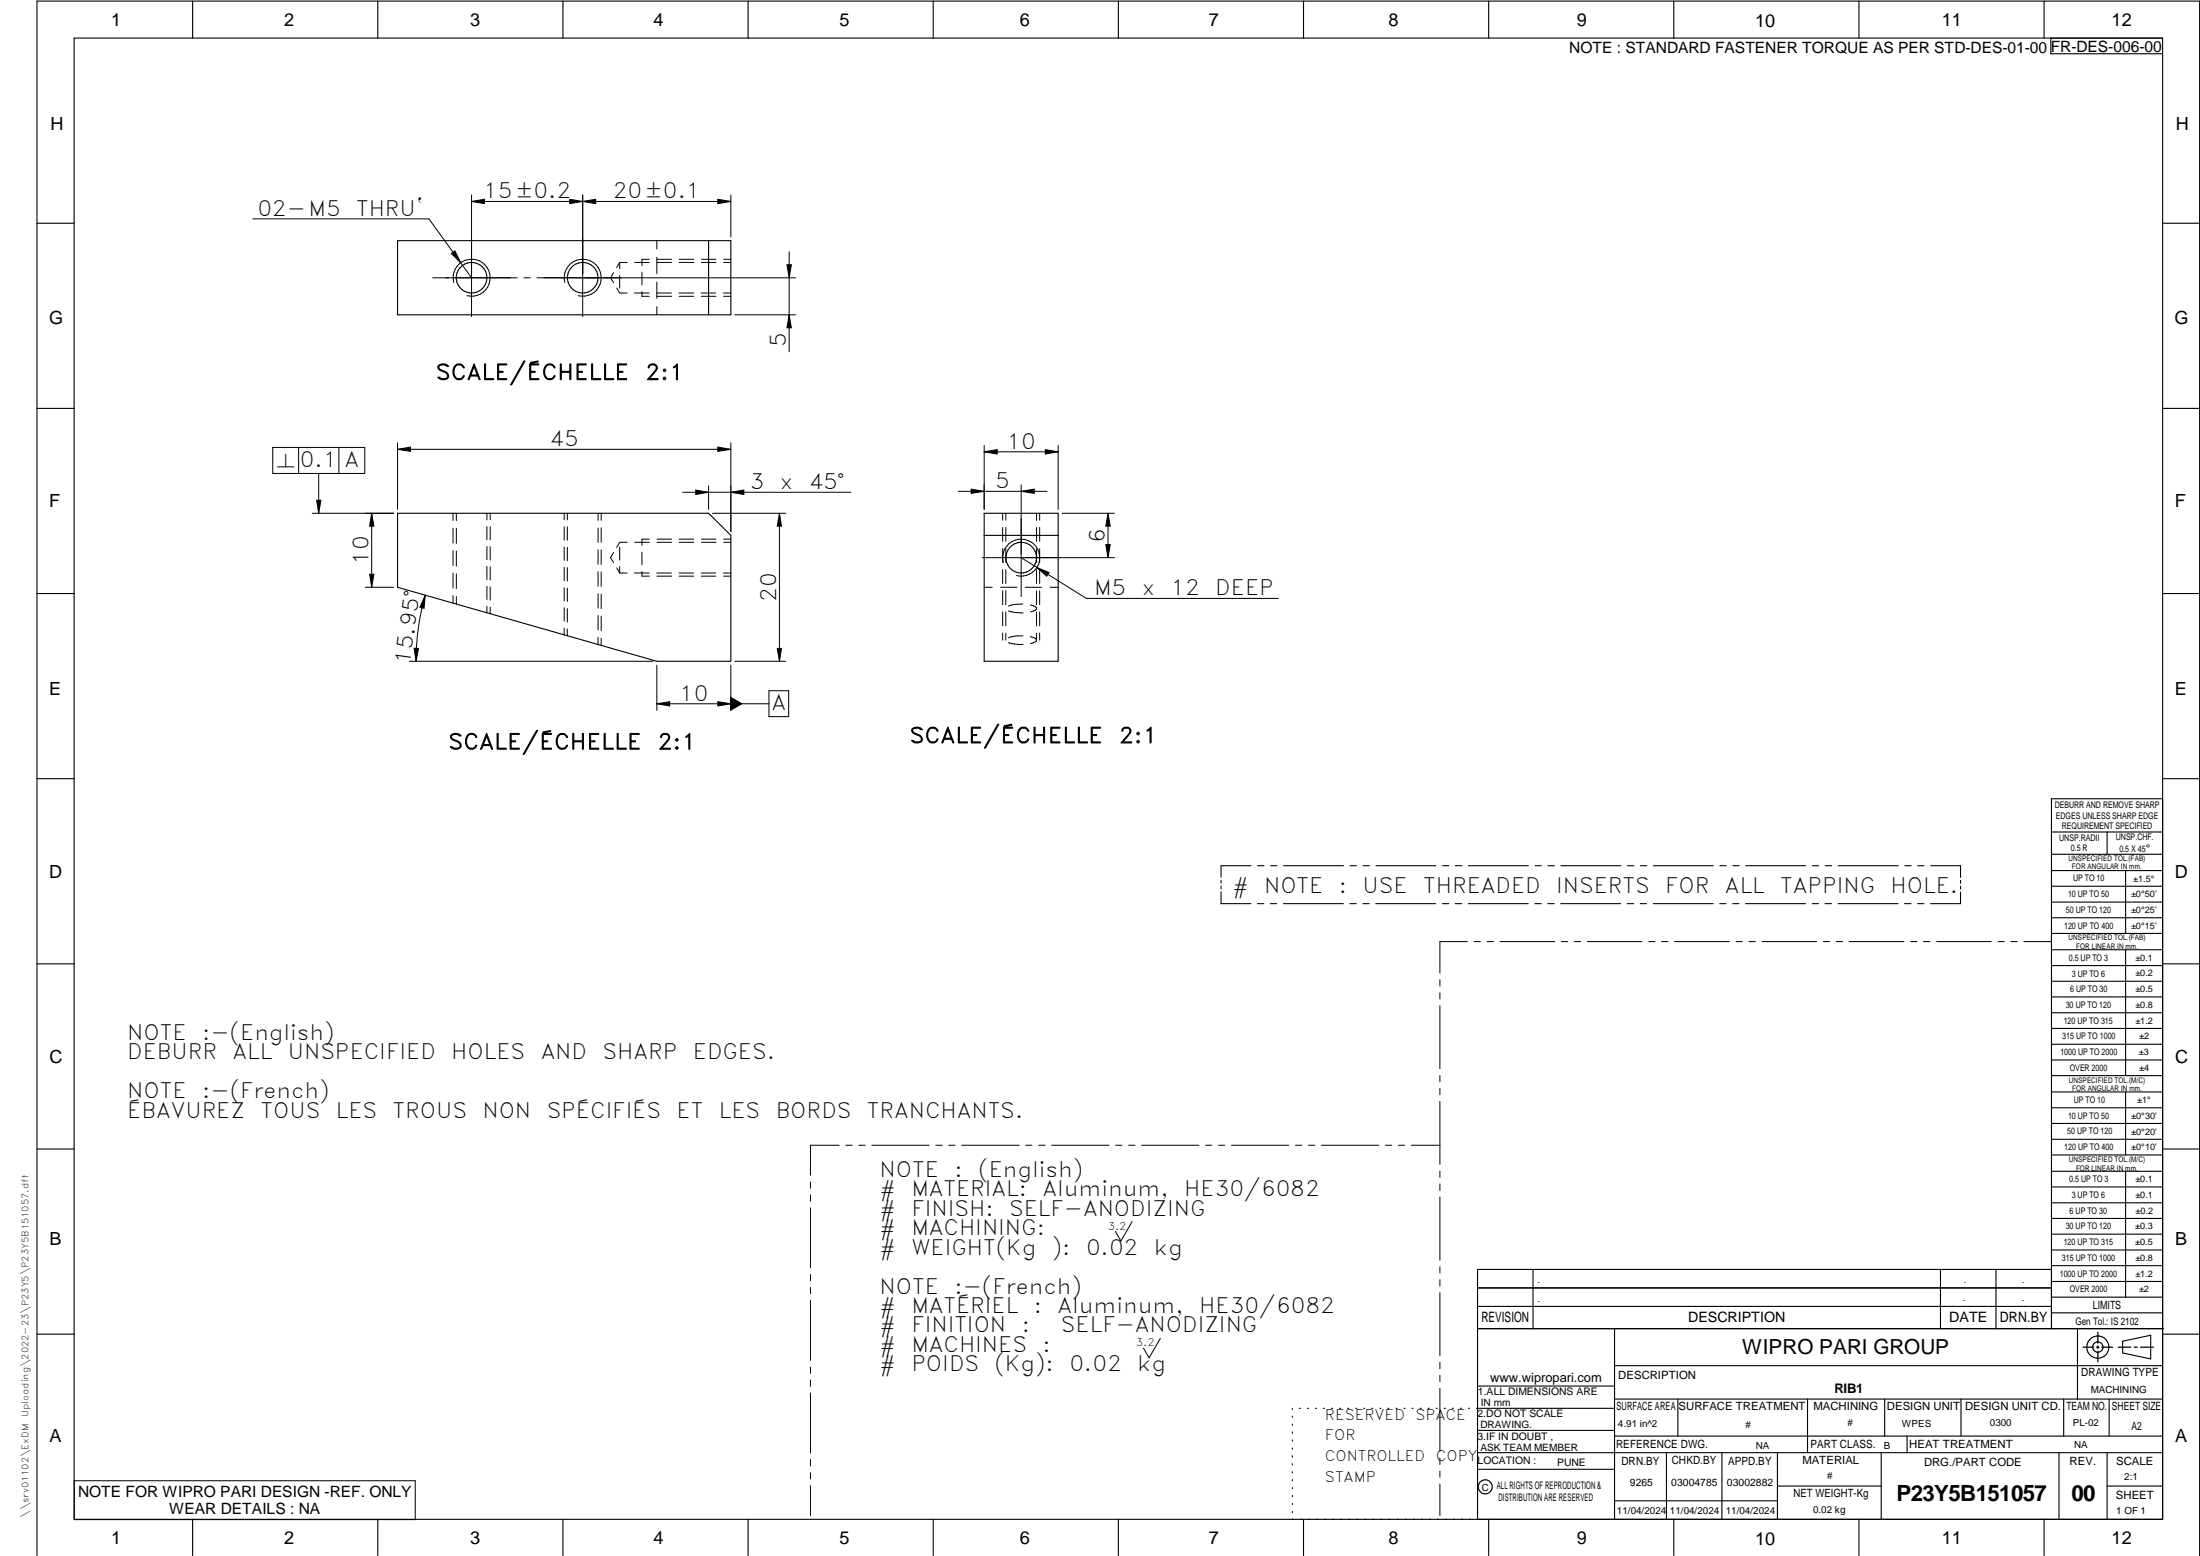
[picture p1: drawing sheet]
<svg xmlns="http://www.w3.org/2000/svg" width="594mm" height="420mm" viewBox="0 0 594 420" stroke-linecap="round" stroke-linejoin="round" font-family="sans-serif">
<g fill="none" stroke="#000" stroke-width=".3">
<path d="M20 10.3h564v400h-564zM52 .3v10M102 .3v10M152 .3v10M202 .3v10M252 .3v10M302 .3v10M352 .3v10M402 .3v10M452 .3v10M502 .3v10M552 .3v10"/>
<path d="M553.8 10.3v4.2h30.2M10 60.3h10M107.4 65h90v20h-90zM191.3 65v20M584 60.3h10M10 110.3h10M584 110.3h10M107.4 138.6h83.9l6.1 6v34h-20l-70-20zM265.8 138.6h19.9v40h-19.9zM265.8 144.6h19.9M10 160.3h10M584 160.3h10"/>
<path d="M10 210.3h10M584 215.7h-30v143.1M584 210.3h10M329.7 237.7v.8M329.7 239.3v.7M337.8 233.8h-8.1v3.1M339.6 233.8h1.7M343.1 233.8h1.7M346.6 233.8h16.2M364.6 233.8h1.7M368.1 233.8h1.7M371.6 233.8h16.1"/>
<path d="M389.5 233.8h1.7M393 233.8h1.8M396.5 233.8h16.2M414.5 233.8h1.7M418 233.8h1.7M421.5 233.8h16.2M439.5 233.8h1.7M443 233.8h1.7M446.5 233.8h16.2M464.4 233.8h1.7M467.9 233.8h1.7M471.4 233.8h16.2"/>
<path d="M489.4 233.8h1.7M492.9 233.8h1.7M496.4 233.8h16.2M514.3 233.8h1.8M517.9 233.8h1.7M521.4 233.8h8v3.1M529.4 237.7v.8M529.4 239.3v.8M554 224.7h30M554 230.7h30M554 235.1h30M554 239.3h30"/>
<path d="M569 224.7v6M574 235.1v17M329.7 240.8v3.2h8.1M339.5 244h1.8M343.1 244h1.7M346.6 244h16.1M364.5 244h1.7M368 244h1.7M371.5 244h16.2M389.5 244h1.7M393 244h1.7M396.5 244h16.2"/>
<path d="M414.5 244h1.7M418 244h1.7M421.5 244h16.1M439.4 244h1.7M442.9 244h1.7M446.4 244h16.2M464.4 244h1.7M467.9 244h1.7M471.4 244h16.1M489.4 244h1.7M492.8 244h1.8M496.4 244h16.1"/>
<path d="M514.3 244h1.7M517.8 244h1.7M529.4 240.9v3.1h-8.1M554 243.6h30M554 247.8h30M554 252.1h30M554 256.5h30M574 256.5v33.9M10 260.3h10M554 260.7h30M554 265h30M554 269.2h30"/>
<path d="M554 273.5h30M554 277.7h30M584 260.3h10M554 282h30M554 286.2h30M554 290.4h30M554 294.9h30M554 299.1h30M574 294.9v17M10 310.3h10M554 303.4h30M554 307.6h30"/>
<path d="M554 311.9h30M554 316.3h30M574 316.3v34M584 310.3h10M554 320.5h30M554 324.8h30M554 329h30M554 333.2h30M554 337.5h30M399 358.8h185.2M399 352.8h155M399 347.8h155"/>
<path d="M414 342.8v16M436 358.8v51.5M524 342.8v16M539 342.8v16M554 341.8h30M554 346h30M554 350.3h30M554 354.5h30M554 342.8h-155v67.5M561 358.8v19M10 360.3h10M399 374.3h37"/>
<path d="M436 377.8h148M453.1 377.8v10M488.1 377.8v14.5M508.9 377.8v10M529.5 377.8v10M557.3 377.8v10M569.5 377.8v10M573.2 362.2l7.6-1.6v6.3l-7.6-1.6zM584 368.8h-148M584 360.3h10M349 380.3v.3M349 382.4v.3"/>
<path d="M349 384.6v.3M349 386.7v.3M349 388.8v.3M349 391v.3M349 393.1v.3M349 395.3v.3M349 397.4v.3M349 399.5v.3M350.9 380.3h.2M353.1 380.3h.2M355.2 380.3h.3M357.4 380.3h.3"/>
<path d="M359.6 380.3h.3M361.7 380.3h.3M363.9 380.3h.3M366.1 380.3h.3M368.3 380.3h.2M370.4 380.3h.3M372.6 380.3h.3M374.8 380.3h.3M376.9 380.3h.4M379.1 380.3h.3M381.3 380.3h.3M383.4 380.3h.4"/>
<path d="M385.6 380.3h.3M387.8 380.3h.3M390 380.3h.3M392.2 380.3h.3M394.3 380.3h.3M396.5 380.3h.3M398.7 380.3h37.3M399 396.7h37M399 392.3h185M399 386.2h37M436 387.8h148M450 392.3v18"/>
<path d="M465 392.3v18M480 392.3v18M508 392.3v18M515 387.8v4.5M556 392.3v18M569 392.3v18M52 410.3v9.7M102 410.3v9.7M152 410.3v9.7M202 410.3v9.7M252 410.3v9.7M302 410.3v9.7"/>
<path d="M349 401.7v.3M349 403.8v.4M349 406v.3M349 408.1v.3M352 410.3v9.7M402 410.3v9.7M436 405.3h44M452 410.3v9.7M480 401.3h28M502 410.3v9.7M552 410.3v9.7M569 401.3h15"/>
<path d="M10 420v-419.7h584v419.7"/>
<circle cx="127.3" cy="75" r="4.1"/>
<circle cx="157.4" cy="75" r="4.1"/>
<circle cx="275.8" cy="150.6" r="4.1"/>
<circle cx="566.5" cy="363.7" r="1.39"/>
<circle cx="566.5" cy="363.8" r="3"/>
<circle cx="401.1" cy="401.5" r="1.9"/>
</g>
<g fill="none" stroke="#000" stroke-width=".27">
<path d="M68.3 59.1h47.5l11.5 15.9M127.3 52.7v32.8M127.3 54.4h70.1M127.3 54.4l3.5-.6v1.2zM153.8 53.8l7.1 1.2v-1.2l-7.1 1.2zM157.3 52.7v32.8M193.8 53.8l3.6 .6-3.6 .6zM197.4 52.7v11.3M116.8 75h22.9M121.9 68.5l.9-.7 1.6 3.2zM122.5 76.3a5 5 0 0 1 4.4-6.3 5 5 0 0 1 5.4 5.4 5 5 0 0 1-6.2 4.4M141.5 75h1.7"/>
<path d="M145 75h69.8M152.5 76.3a5 5 0 0 1 4.4-6.3 5 5 0 0 1 5.5 5.4 5 5 0 0 1-6.3 4.4M165.7 73.6l-.8 1.4 .8 1.3M166.5 77.8l.8 1.3h2M167.3 70.9l-.8 1.3M167.3 70.9h2.1M167.3 70.9v1.7M167.3 74.4v3.4M173.3 73.5v3.5M173.3 78.7v1.3h2M175.3 79.1h-3.9M175.3 70.9h-3.9"/>
<path d="M175.3 70h-2v1.7M177.4 65v2.2M177.4 69.5v4.4M177.4 76.2v4.4M177.4 79.1h3.9M177.4 70.9h3.9M177.4 70h3.9M183.3 79.1h4M183.4 70.9h4M183.4 70h4M189.4 79.1h3.9M189.4 70.9h3.9"/>
<path d="M189.4 70h3.9M195.4 79.1h2M195.4 70.9h2M195.4 70h2M212.5 71.5h1.2l-.6 3.5zM213.1 68v27M177.4 82.8v2.2M177.4 80h3.9M183.4 80h4M189.4 80h3.9M195.4 80h2M198.4 85h16.4"/>
<path d="M213.1 85l.6 3.5h-1.2zM107.4 119.5v18M197.4 119.5v24M73.7 120.8h24.8v7h-24.8zM80.6 120.8v7M84.3 138.6h22M85.5 135.1h1.1l-.5 3.5zM86.1 127.8v10.8M91.5 120.8v7M100.4 138.6v20M100.4 138.6l.6 3.5h-1.2zM107.4 121.3l3.5-.6v1.2z"/>
<path d="M107.4 121.3h90M122.3 138.6v1.9M123.2 138.6v2M131.5 138.6v1.8M132.4 138.6v1.7M152.4 138.6v1.8M153.2 138.6v1.8M161.5 138.6v1.9M162.3 138.6v1.9M184.4 132.9h45.4M187.9 132.3l3.4 .6-3.4 .6zM191.3 131.2v6.3"/>
<path d="M192.4 138.6h19.8M193.8 120.7l3.6 .6-3.6 .6zM197.4 132.9l3.5-.6v1.2zM210.5 138.6v40M210.5 138.6l.5 3.5h-1.1zM258.8 132.7h23.9M262.2 132.1l3.6 .6-3.6 .5zM265.8 120.3v17.2M265.8 122l3.5-.6v1.2zM265.8 122h19.9M270.8 138.6v1.9M271.6 138.6v1.9"/>
<path d="M275.8 132.7l3.5-.6v1.1zM275.8 130.9v30.2M279.9 138.6v1.9M280.7 138.6v1.9M282.3 121.4l3.4 .6-3.4 .6zM285.7 120.3v17.2M286.8 138.6h14.1M299.2 138.6l.6 3.5h-1.2zM299.2 138.6v12M98.6 158.6h7.7M99.8 155.1h1.2l-.6 3.5zM122.3 142.6v4"/>
<path d="M122.3 148.7v4M122.3 154.8v4M123.2 142.7v4M123.2 148.8v4.1M123.2 154.9v4.1M131.5 142.2v3.6M131.5 147.6v3.5M131.5 153v3.5M131.5 158.3v3.6M132.4 142.2v3.6M132.4 147.6v3.6M132.4 153v3.6"/>
<path d="M132.4 158.5v3.6M152.4 142.2v3.6M152.4 147.7v3.6M152.4 153.2v3.6M152.4 158.7v3.6M153.2 142.2v3.7M153.2 147.8v3.6M153.2 153.3v3.6M153.2 158.8v3.6M161.5 142.6v3.9M161.5 148.5v3.9M161.5 154.4v3.9"/>
<path d="M162.3 142.5v4M162.3 148.5v3.9M162.3 154.4v4M165.7 149.2l-.8 1.4 .8 1.3M166.5 153.3l.8 1.4M167.3 147.7v3.5M167.3 153v1.7M167.3 154.7h2M169.4 146.4h-2.1l-.8 1.4M171.4 154.7h3.9M171.4 146.4h3.9M173.3 154.3v1.3h2"/>
<path d="M173.3 149.1v3.4M175.3 145.6h-2v1.7M177.4 154.7h3.9M177.4 146.4h3.9M177.4 155.6h3.9M177.4 145.6h3.9M183.3 154.7h4M183.4 146.4h4M183.4 155.6h4M183.4 145.6h4M189.4 154.7h3.9M189.4 146.4h3.9"/>
<path d="M189.4 155.6h3.9M189.4 145.6h3.9M195.4 154.7h2M195.4 146.4h2M195.4 155.6h2M195.4 145.6h2M265.3 150.6h35.6M265.8 158.6h2.1M270.2 158.6h4.4M270.8 142.4v3.8M270.8 148.1v3.8M270.8 153.8v3.8"/>
<path d="M270.8 159.5v3.8M270.9 151.9a5 5 0 0 1 4.4-6.3 5 5 0 0 1 5.5 5.4 5 5 0 0 1-6.3 4.4M271.6 142.4v3.8M271.6 148.1v3.8M271.6 153.8v3.8M271.6 159.5v3.8M275.8 150.6l17.6 11h51.8M276.9 158.6h4.4M279.9 142.5v3.7M279.9 148.2v3.7M279.9 153.8v3.8M279.9 159.6v3.7"/>
<path d="M280 153.2l3.3 1.4-.6 1zM280.7 142.4v3.8M280.7 148.1v3.8M280.7 153.8v3.8M280.7 159.5v3.8M283.5 158.6h2.2M298.6 147.1h1.2l-.6 3.5zM110.6 178.6h65.7M111.8 175l1.2 .1-.7 3.5zM114.8 160.7a63.9 63.9 0 0 0-2.5 17.9M114.8 160.7l-.3 3.6-1.1-.3zM122.3 160.8v2.1"/>
<path d="M123.2 161.1v2M131.5 163.7v1.8M132.4 163.9v1.8M152.4 164.1v3.6M152.4 169.6v1.9M153.2 164.3v3.7M153.2 169.8v1.9M161.5 160.3v3.9M161.5 166.2v3.9M161.5 172.1v1.9M162.3 160.4v3.9M162.3 166.4v3.9"/>
<path d="M162.3 172.3v2M177.4 179.6v12.2M197.4 179.6v12.2M198.4 178.6h13.8M209.9 175.1h1.1l-.5 3.5zM270.8 165.2v3.8M270.8 170.9v1.9M271.6 165.2v3.8M271.6 170.9v1.9M272.4 173.5l1.5 .4 2.4 .1M272.4 165l1.5 .4 2.4 .1M276.2 171.7l-2.3 .1-1.6 .4"/>
<path d="M276.2 163.1l-2.3 .1-1.6 .5M278.3 171.9l.3 .1a1.45 1.45 0 0 1 1.3 .8M278.3 163.4h.3a1.09 1.09 0 0 1 1.2 1.1l-1.5 .7M279.9 172.8a1.67 1.67 0 0 1-1.6 1M279.9 165.3v3.7M279.9 171v1.8M280.7 165.2v3.8M280.7 170.9v1.9M177.4 190l3.4-.5v1.1zM177.4 190h30.2M193.8 189.5l3.6 .5-3.6 .6zM207.6 186.5h5.4v7h-5.4z"/>
<path d="M396.2 254.3h-7.4v8.5M398.1 254.3h1.6M401.5 254.3h1.8M405 254.3h14.8M421.6 254.3h1.7M425.1 254.3h1.7M428.6 254.3h14.8M445.2 254.3h1.7M448.7 254.3h1.7M452.2 254.3h14.8M468.8 254.3h1.7M472.3 254.3h1.7"/>
<path d="M475.8 254.3h14.8M492.4 254.3h1.7M495.8 254.3h1.8M499.4 254.3h14.7M516 254.3h1.6M519.4 254.3h1.8M522.9 254.3h14.8M539.5 254.3h1.7M543 254.3h1.7M546.5 254.3h7.4M388.8 264.5v1.8M388.8 268.1v1.6"/>
<path d="M388.8 271.6v17M388.8 290.4v1.7M388.8 293.9v1.7M388.8 297.4v17M218.9 319.2v1.6M226.6 309.2h-7.7v8.1M228.4 309.2h1.7M231.9 309.2h1.7M235.4 309.2h15.5M252.7 309.2h1.7M256.2 309.2h1.7M259.7 309.2h15.5"/>
<path d="M277 309.2h1.7M280.5 309.2h1.7M284 309.2h15.5M301.2 309.2h1.8M304.8 309.2h1.7M308.3 309.2h15.5M325.5 309.2h1.7M329.1 309.2h1.6M332.6 309.2h15.4M349.8 309.2h1.7M353.3 309.2h1.7M356.8 309.2h15.5"/>
<path d="M374.1 309.2h1.7M377.6 309.2h1.7M381.1 309.2h7.7M388.8 316.2v1.7M388.8 319.7v1.7M218.9 322.6v1.8M218.9 326.1v16.2M305.7 329.9l-3 5.2-1.5-2.6M388.8 323.2v17.1M218.9 344.1v1.8M218.9 347.6v1.7M218.9 351.2v16.1"/>
<path d="M388.8 342.1v1.6M388.8 345.6v1.7M388.8 349v17.1M218.9 369.1v1.7M218.9 372.6v1.8M218.9 376.1v16.2M313.3 361.4l-3 5.2-1.5-2.6M388.8 367.9v1.7M388.8 371.4v1.7M388.8 374.9v17M20.1 399.8h92v10.5h-92zM218.9 394.1v1.8"/>
<path d="M218.9 397.6v1.7M388.8 393.7v1.7M388.8 397.2v1.7M218.9 401.2v8.1M388.8 400.7v8.6"/>
</g>
<path d="M566.5 359.7v3M562.5 363.8h2.9M566.1 363.8h.7M566.5 363.4v.7M566.5 364.9v2.8M567.6 363.8h2.9M572 363.8h3.4M576.3 363.8h.8M578 363.8h3.5" fill="none" stroke="#000" stroke-width=".34"/>
<g fill="#000">
<path d="M127.3 54.4l3.5-.6v1.2zM153.8 53.8l3.5 .6-3.5 .6zM157.3 54.4l3.6-.6v1.2zM193.8 53.8l3.6 .6-3.6 .6zM121.9 68.5l.9-.7 1.6 3.2zM212.5 71.5h1.2l-.6 3.5zM213.1 85l.6 3.5h-1.2zM85.5 135.1h1.1l-.5 3.5zM107.4 121.3l3.5-.6v1.2zM187.9 132.3l3.4 .6-3.4 .6zM193.8 120.7l3.6 .6-3.6 .6zM197.4 132.9l3.5-.6v1.2z"/>
<path d="M262.2 132.1l3.6 .6-3.6 .5zM265.8 122l3.5-.6v1.2zM275.8 132.7l3.5-.6v1.1zM282.3 121.4l3.4 .6-3.4 .6zM99.8 155.1h1.2l-.6 3.5zM100.4 138.6l.6 3.5h-1.2zM210.5 138.6l.5 3.5h-1.1zM280 153.2l3.3 1.4-.6 1zM298.6 147.1h1.2l-.6 3.5zM299.2 138.6l.6 3.5h-1.2zM111.8 175l1.2 .1-.7 3.5zM114.8 160.7l-.3 3.6-1.1-.3z"/>
<path d="M209.9 175.1h1.1l-.5 3.5zM177.4 190l3.4-.5v1.1zM193.8 189.5l3.6 .5-3.6 .6zM197.1 188l3.5 2-3.5 2z"/>
</g>
<g font-size="6">
<text x="512.1" y="405.2">P23Y5B151057</text>
<text x="559.4" y="405.2">00</text>
</g>
<g font-size="5.7">
<text x="130.5" y="53.5">15±0.2</text>
<text x="165.5" y="53.5">20±0.1</text>
<text x="69.5" y="58.3">02-M5</text>
<text x="96.2" y="58.3">THRU`</text>
<text x="212.2" y="93.8" transform="rotate(-90 212.2 93.8)">5</text>
<text x="117.7" y="102.5">SCALE/ÉCHELLE</text>
<text x="174.3" y="102.5">2:1</text>
<text x="148.4" y="120.4">45</text>
<text x="271.8" y="121.1">10</text>
<text x="81" y="126.1">0.1 A</text>
<text x="268.8" y="131.8">5</text>
<text x="202.5" y="132">3</text>
<text x="210.6" y="132">x</text>
<text x="218.4" y="132">45°</text>
<text x="298.3" y="146.6" transform="rotate(-90 298.3 146.6)">6</text>
<text x="99.5" y="152.5" transform="rotate(-90 99.5 152.5)">10</text>
<text x="295.4" y="160.7">M5</text>
<text x="308.3" y="160.7">x</text>
<text x="316.1" y="160.7">12</text>
<text x="328.2" y="160.7">DEEP</text>
<text x="209.6" y="162.5" transform="rotate(-90 209.6 162.5)">20</text>
<text x="110.7" y="179.5" transform="rotate(-82 110.7 179.5)">15.95°</text>
<text x="183.4" y="189.2">10</text>
<text x="208.3" y="191.8">A</text>
<text x="121.1" y="202.3">SCALE/ÉCHELLE</text>
<text x="177.6" y="202.3">2:1</text>
<text x="245.6" y="200.6">SCALE/ÉCHELLE</text>
<text x="302.1" y="200.6">2:1</text>
<text x="332.8" y="241">#</text>
<text x="341.4" y="241">NOTE</text>
<text x="361.5" y="241">:</text>
<text x="368" y="241">USE</text>
<text x="384.3" y="241">THREADED</text>
<text x="420.2" y="241">INSERTS</text>
<text x="449.7" y="241">FOR</text>
<text x="465.8" y="241">ALL</text>
<text x="480.7" y="241">TAPPING</text>
<text x="510.5" y="241">HOLE.</text>
<text x="34.4" y="280.8">NOTE</text>
<text x="54.6" y="280.8">:-(English)</text>
<text x="34.4" y="286.1">DEBURR</text>
<text x="62.8" y="286.1">ALL</text>
<text x="77.7" y="286.1">UNSPECIFIED</text>
<text x="121.9" y="286.1">HOLES</text>
<text x="146" y="286.1">AND</text>
<text x="162.7" y="286.1">SHARP</text>
<text x="187.1" y="286.1">EDGES.</text>
<text x="34.4" y="296.6">NOTE</text>
<text x="54.6" y="296.6">:-(French)</text>
<text x="34.4" y="301.8">ÉBAVUREZ</text>
<text x="70.4" y="301.8">TOUS</text>
<text x="90.7" y="301.8">LES</text>
<text x="106" y="301.8">TROUS</text>
<text x="130.3" y="301.8">NON</text>
<text x="147.6" y="301.8">SPÉCIFIÉS</text>
<text x="182.7" y="301.8">ET</text>
<text x="194.1" y="301.8">LES</text>
<text x="209.5" y="301.8">BORDS</text>
<text x="234.1" y="301.8">TRANCHANTS.</text>
<text x="237.5" y="317.8">NOTE</text>
<text x="257.7" y="317.8">:</text>
<text x="264.1" y="317.8">(English)</text>
<text x="237.5" y="323">#</text>
<text x="246.1" y="323">MATERIAL:</text>
<text x="281.5" y="323">Aluminum,</text>
<text x="319.8" y="323">HE30/6082</text>
<text x="237.5" y="328.3">#</text>
<text x="246.1" y="328.3">FINISH:</text>
<text x="272.5" y="328.3">SELF-ANODIZING</text>
<text x="237.5" y="333.5">#</text>
<text x="246.1" y="333.5">MACHINING:</text>
<text x="237.5" y="338.8">#</text>
<text x="246.1" y="338.8">WEIGHT(Kg</text>
<text x="284" y="338.8">):</text>
<text x="293.3" y="338.8">0.02</text>
<text x="311.6" y="338.8">kg</text>
<text x="237.5" y="349.3">NOTE</text>
<text x="257.7" y="349.3">:-(French)</text>
<text x="237.5" y="354.5">#</text>
<text x="237.5" y="359.8">#</text>
<text x="246.1" y="359.8">FINITION</text>
<text x="246.1" y="354.5">MATÉRIEL</text>
<text x="275.9" y="359.8">:</text>
<text x="279.2" y="354.5">:</text>
<text x="285.6" y="354.5">Aluminum,</text>
<text x="286.5" y="359.8">SELF-ANODIZING</text>
<text x="323.8" y="354.5">HE30/6082</text>
<text x="237.5" y="365">#</text>
<text x="246.1" y="365">MACHINES</text>
<text x="281.5" y="365">:</text>
<text x="237.5" y="370.3">#</text>
<text x="246.1" y="370.3">POIDS</text>
<text x="268.5" y="370.3">(Kg):</text>
<text x="288.8" y="370.3">0.02</text>
<text x="307.1" y="370.3">kg</text>
</g>
<text font-size="5.6" x="470.5" y="365.5">WIPRO PARI GROUP</text>
<text font-size="5.4" x="74.7" y="126.1">n</text>
<g font-size="4.9">
<text x="30" y="6.9">1</text>
<text x="76.7" y="6.9">2</text>
<text x="127" y="6.9">3</text>
<text x="176.5" y="6.9">4</text>
<text x="226.7" y="6.9">5</text>
<text x="275.4" y="6.9">6</text>
<text x="326.4" y="6.9">7</text>
<text x="375" y="6.9">8</text>
<text x="425.8" y="6.9">9</text>
<text x="473.9" y="7.3">10</text>
<text x="524.3" y="6.9">11</text>
<text x="570.2" y="6.9">12</text>
<text x="13.6" y="35.1">H</text>
<text x="587.6" y="35.1">H</text>
<text x="13.2" y="87.5">G</text>
<text x="587.2" y="87.5">G</text>
<text x="13.2" y="137">F</text>
<text x="587.2" y="137">F</text>
<text x="13.2" y="187.6">E</text>
<text x="587.2" y="187.6">E</text>
<text x="13.2" y="237">D</text>
<text x="587.2" y="237">D</text>
<text x="13.4" y="287.1">C</text>
<text x="587.4" y="287.1">C</text>
<text x="13.4" y="336.2">B</text>
<text x="587.4" y="336.2">B</text>
<text x="13.4" y="389.3">A</text>
<text x="587.4" y="389.3">A</text>
<text x="30" y="416.9">1</text>
<text x="76.7" y="416.9">2</text>
<text x="127" y="416.9">3</text>
<text x="176.5" y="416.9">4</text>
<text x="226.7" y="416.9">5</text>
<text x="275.4" y="416.9">6</text>
<text x="326.4" y="416.9">7</text>
<text x="375" y="416.9">8</text>
<text x="425.8" y="416.9">9</text>
<text x="473.9" y="417.3">10</text>
<text x="524.3" y="416.9">11</text>
<text x="570.2" y="416.9">12</text>
</g>
<g font-size="4.2">
<text x="423.7" y="14.3">NOTE : STANDARD FASTENER TORQUE AS PER STD-DES-01-00</text>
<text x="553.8" y="14">FR-DES-006-00</text>
<text x="21.1" y="404.3">NOTE FOR WIPRO PARI DESIGN -REF. ONLY</text>
<text x="45.7" y="408.8">WEAR DETAILS : NA</text>
</g>
<g font-size="3.9">
<text x="400" y="357.1">REVISION</text>
<text x="455.9" y="357.1">DESCRIPTION</text>
<text x="526.4" y="357.1">DATE</text>
<text x="540" y="357.1">DRN.BY</text>
<text x="357.8" y="383.3">RESERVED</text>
<text x="382.3" y="383.3">SPACE</text>
<text x="357.8" y="388.9">FOR</text>
<text x="357.8" y="394.5">CONTROLLED</text>
<text x="387.8" y="394.5">COPY</text>
<text x="357.8" y="400">STAMP</text>
</g>
<text font-size="3.6" x="495.3" y="376.1">RIB1</text>
<text font-size="3.5" x="402.4" y="373.3">www.wipropari.com</text>
<g font-size="3.1">
<text x="565.1" y="353.5">LIMITS</text>
<text x="562" y="371.7">DRAWING TYPE</text>
<text x="437" y="372.3">DESCRIPTION</text>
<text x="436.5" y="380.8">SURFACE AREA</text>
<text x="453.3" y="380.8">SURFACE TREATMENT</text>
<text x="489.7" y="380.8">MACHINING</text>
<text x="509.5" y="380.8">DESIGN UNIT</text>
<text x="530.6" y="380.8">DESIGN UNIT CD.</text>
<text x="558" y="380.6">TEAM NO.</text>
<text x="570.3" y="380.7">SHEET SIZE</text>
<text x="575.6" y="386.1">A2</text>
<text x="436.4" y="391.1">REFERENCE DWG.</text>
<text x="437.8" y="395.5">DRN.BY</text>
<text x="451.4" y="395.4">CHKD.BY</text>
<text x="466.6" y="395.5">APPD.BY</text>
<text x="486.7" y="395.4">MATERIAL</text>
<text x="488.9" y="390.9">PART CLASS.</text>
<text x="515.6" y="390.9">HEAT TREATMENT</text>
<text x="519.6" y="395.9">DRG./PART CODE</text>
<text x="558.9" y="395.5">REV.</text>
<text x="571.4" y="395.6">SCALE</text>
<text x="484.3" y="404.2">NET WEIGHT-Kg</text>
<text x="571.4" y="404.7">SHEET</text>
</g>
<text font-size="3" x="579.5" y="230.1">°</text>
<g font-size="2.8">
<text x="299.1" y="332.1">3.2</text>
<text x="560.4" y="357.7">Gen Tol.: IS 2102</text>
<text x="306.7" y="363.6">3.2</text>
<text x="399.1" y="376.6">1.ALL DIMENSIONS ARE</text>
<text x="399" y="382.7">2.DO NOT SCALE</text>
<text x="399" y="388.7">3.IF IN DOUBT ,</text>
<text x="399" y="395.4">LOCATION :</text>
<text x="420.5" y="396">PUNE</text>
<text x="404.2" y="402">ALL RIGHTS OF REPRODUCTION &amp;</text>
<text x="440.1" y="401.2">9265</text>
<text x="451.3" y="401.2">03004785</text>
<text x="466.3" y="401.2">03002882</text>
<text x="404.7" y="405.4">DISTRIBUTION ARE RESERVED</text>
</g>
<g font-size="2.7">
<text x="564.6" y="376.2">MACHINING</text>
<text x="399.9" y="379.7">IN mm</text>
<text x="399.7" y="385.7">DRAWING.</text>
<text x="436.9" y="385.4">4.91 in^2</text>
<text x="471.4" y="385.5">#</text>
<text x="498.9" y="385">#</text>
<text x="513.6" y="385.3">WPES</text>
<text x="537.3" y="385.1">0300</text>
<text x="559.7" y="385.1">PL-02</text>
<text x="399.7" y="391.8">ASK TEAM MEMBER</text>
<text x="474.1" y="391.2">NA</text>
<text x="508.7" y="391.2">B</text>
<text x="560.1" y="391.1">NA</text>
<text x="493.4" y="399.5">#</text>
<text x="573.6" y="399.7">2:1</text>
<text x="400.1" y="402.5">C</text>
<text x="436.6" y="408.7">11/04/2024</text>
<text x="450.9" y="408.8">11/04/2024</text>
<text x="466" y="408.9">11/04/2024</text>
<text x="489.6" y="408.5">0.02 kg</text>
<text x="571.4" y="408.7">1 OF 1</text>
</g>
<g font-size="2.5">
<text x="554.9" y="218.3">DEBURR AND REMOVE SHARP</text>
<text x="555.2" y="221">EDGES UNLESS SHARP EDGE</text>
<text x="556.1" y="227.1">UNSP.RADII</text>
<text x="556.8" y="223.8">REQUIREMENT SPECIFIED</text>
<text x="571.4" y="226.9">UNSP.CHF.</text>
<text x="559.2" y="229.9">0.5 R</text>
<text x="572.3" y="230.1">0.5 X 45</text>
<text x="559.8" y="238">UP TO 10</text>
<text x="576.1" y="238.1">±1.5°</text>
<text x="558.5" y="242.2">10 UP TO 50</text>
<text x="575.5" y="242.3">±0°50'</text>
<text x="557.4" y="250.7">120 UP TO 400</text>
<text x="557.9" y="246.5">50 UP TO 120</text>
<text x="575.5" y="250.7">±0°15'</text>
<text x="575.5" y="246.5">±0°25'</text>
<text x="558.7" y="259.4">0.5 UP TO 3</text>
<text x="559.5" y="263.7">3 UP TO 6</text>
<text x="576.6" y="263.6">±0.2</text>
<text x="576.6" y="259.4">±0.1</text>
<text x="559" y="267.9">6 UP TO 30</text>
<text x="576.6" y="267.9">±0.5</text>
<text x="557.8" y="272.2">30 UP TO 120</text>
<text x="576.6" y="272.2">±0.8</text>
<text x="556.9" y="280.7">315 UP TO 1000</text>
<text x="557.3" y="276.4">120 UP TO 315</text>
<text x="576.6" y="276.4">±1.2</text>
<text x="577.7" y="280.7">±2</text>
<text x="556.4" y="284.9">1000 UP TO 2000</text>
<text x="577.6" y="284.9">±3</text>
<text x="558.9" y="289.2">OVER 2000</text>
<text x="577.7" y="289.3">±4</text>
<text x="560" y="297.9">UP TO 10</text>
<text x="577.1" y="297.9">±1°</text>
<text x="558.5" y="302.1">10 UP TO 50</text>
<text x="575.5" y="302.1">±0°30'</text>
<text x="557.4" y="310.6">120 UP TO 400</text>
<text x="558.2" y="306.3">50 UP TO 120</text>
<text x="575.5" y="310.6">±0°10'</text>
<text x="575.5" y="306.4">±0°20'</text>
<text x="558.8" y="319.2">0.5 UP TO 3</text>
<text x="559.4" y="323.4">3 UP TO 6</text>
<text x="576.6" y="319.2">±0.1</text>
<text x="576.6" y="323.5">±0.1</text>
<text x="558.9" y="327.7">6 UP TO 30</text>
<text x="576.7" y="327.7">±0.2</text>
<text x="557.8" y="332">30 UP TO 120</text>
<text x="576.6" y="332">±0.3</text>
<text x="556.8" y="340.5">315 UP TO 1000</text>
<text x="557.3" y="336.3">120 UP TO 315</text>
<text x="576.6" y="336.3">±0.5</text>
<text x="576.6" y="340.5">±0.8</text>
<text x="415.2" y="346.4">.</text>
<text x="530.3" y="346.5">.</text>
<text x="545.9" y="346.4">.</text>
<text x="556.2" y="344.7">1000 UP TO 2000</text>
<text x="576.6" y="344.7">±1.2</text>
<text x="415.2" y="351.5">.</text>
<text x="530" y="351.3">.</text>
<text x="545.9" y="351.4">.</text>
<text x="558.9" y="349">OVER 2000</text>
<text x="577.6" y="349">±2</text>
</g>
<g font-size="2.4">
<text x="7.7" y="382.7" transform="rotate(-90 7.7 382.7)">Uploading\2022-23\P23Y5\P23Y5B151057.dft</text>
<text x="7.7" y="409.8" transform="rotate(-90 7.7 409.8)">\\srv01102\ExDM</text>
</g>
<g font-size="2.1">
<text x="558.5" y="232.4">UNSPECIFIED TOL.(FAB)</text>
<text x="559.5" y="234.7">FOR ANGULAR IN mm.</text>
<text x="558.6" y="253.9">UNSPECIFIED TOL.(FAB)</text>
<text x="560.7" y="256.3">FOR LINEAR IN mm.</text>
<text x="558.7" y="292.3">UNSPECIFIED TOL.(M/C)</text>
<text x="559.6" y="294.7">FOR ANGULAR IN mm.</text>
<text x="558.7" y="313.7">UNSPECIFIED TOL.(M/C)</text>
<text x="560.6" y="316.1">FOR LINEAR IN mm.</text>
</g>
</svg>
